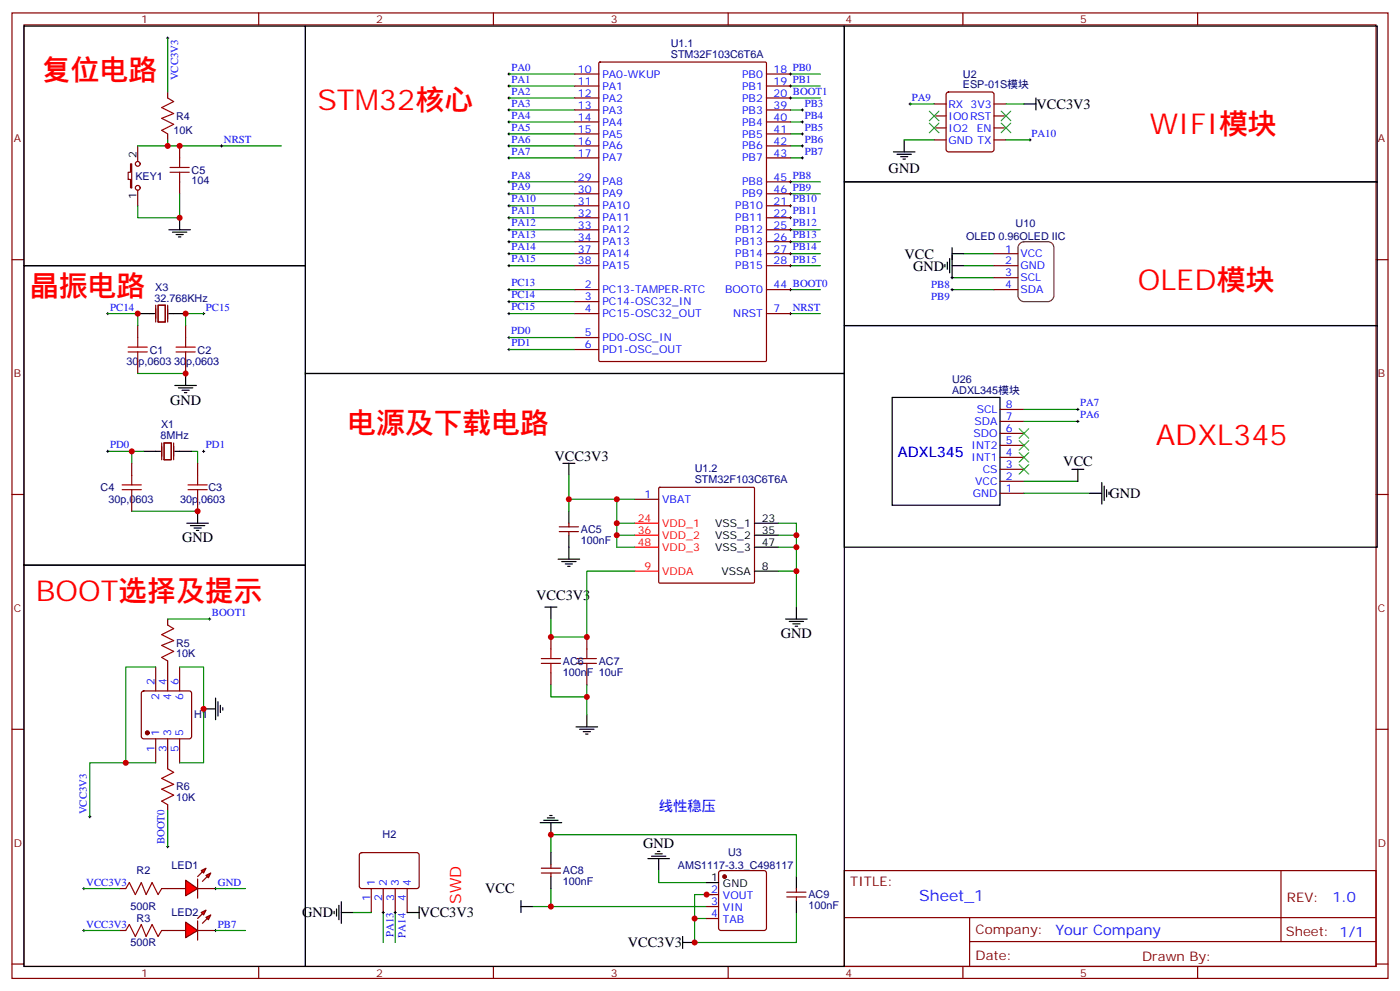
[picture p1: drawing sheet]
<svg xmlns="http://www.w3.org/2000/svg" width="412mm" height="292mm" viewBox="0 0 412 292" stroke-linecap="round" stroke-linejoin="round" font-family="sans-serif">
<g fill="none" stroke="#870000" stroke-width=".35">
<path d="M3.5 3.8h405.4v284.3h-405.4zM7.1 7.3h398.2v277.3h-398.2zM76.2 3.8v3.5M145.3 3.8v3.5M214.5 3.8v3.5M283.6 3.8v3.5M352.8 3.8v3.5M3.5 76.5h3.6M405.3 76.5h3.6M47.6 130.5v4.9M48.3 130.5h2.1v4.9h-2.1zM51.2 130.5v4.9"/>
<path d="M3.5 145.6h3.6M187 147h7M194.1 143.7l.3-.2 27.7 .1 .1 .3v27.7l-.3 .1h-27.7l-.2-.3zM405.3 145.6h3.6M3.5 214.8h3.6M405.3 214.8h3.6M106.1 251.3l.4-.2 16.5 .1 .5 .6-.1 9.5-.6 .4-16.5-.1-.5-.6v-9.2zM159.5 257.1h5.6M159.5 255.7h5.6M162.3 254.6v1.1M162.3 257.1v1.1M211.9 256.6l.5-.2h12.7l.5 .2 .2 .5v16.2l-.3 .5-.4 .2h-12.7l-.5-.2-.2-.5v-16.2z"/>
<path d="M248.7 256.4h156.6v28.2h-156.6zM377.3 256.4v20.9M35.3 261.7h1.7M35.3 274h1.7M47.6 261.7h1.8M47.6 274h1.8M109.4 261.7v7M112.9 261.7v7M116.4 261.7v7M119.9 261.7v7M208.1 263.5h3.6M208.1 267h3.6"/>
<path d="M208.1 270.5h3.6M231.8 264.2h5.6M231.8 262.7h5.6M234.6 261.7v1M234.6 264.2v1M248.7 270.2h156.5M285.6 277.3h119.6M285.6 270.2v14.2M3.5 283.9h3.6M76.2 284.6v3.5M145.3 284.6v3.5M214.5 284.6v3.5"/>
<path d="M283.6 284.6v3.5M352.8 284.6v3.5M405.3 283.9h3.6"/>
</g>
<path d="M38.8 132.9v3.6M56.4 132.9h1.8v3.6M162.3 251.1v-5.3h72.3v12.4M194 256.4v3.5h14.1M104.1 268.7h5.3M112.9 268.7v8.9M116.4 268.7v8.9M157 267h51.1M162.3 261.7v5.3M209.9 263.5h-5.3v7M234.6 268.7v8.9h-30v-7.1h3.5" fill="none" stroke="#008700" stroke-width=".35"/>
<g fill="none" stroke="#000" stroke-width=".35">
<path d="M42.3 132.9h5M51.5 132.9h4.9M222.2 154.1h7.1M222.2 157.6h7.1M222.2 168.2h7.1M222.2 161.1h7.1M159.1 242.3h6.4M160.2 241.6h4.2M161.2 240.9h2.1M161.9 240.2h.7M162.3 242.3v3.5M162.3 251.1v3.5"/>
<path d="M162.3 258.2v3.5M190.9 252.9h6.3M191.9 252.2h4.2M193 251.5h2.1M193.7 250.8h.7M194 252.9v3.5M208.1 259.9h3.6M234.6 258.2v3.5M98.4 268.4v.7M99.1 267.7v2.1M99.8 266.6v4.3M100.5 268.7h3.6"/>
<path d="M100.5 265.6v6.3M119.9 268.7h3.6M123.5 267v3.5M153.5 267h3.5M153.5 265.2v3.5M234.6 265.2v3.5"/>
</g>
<path d="M112.5 268.7h.7M112.9 268.4v.7M116.1 268.7h.7M116.4 268.4v.7" fill="none" stroke="#000" stroke-width=".29"/>
<path d="M187 154.1h7M187 157.6h7M187 168.2h7M187 161.1h7" fill="none" stroke="#f00" stroke-width=".35"/>
<circle cx="213.4" cy="258.2" r=".53" fill="#870000" stroke="#870000" stroke-width=".35"/>
<path d="M37 261.7l1.1-1.8 1.8 3.6 1.7-3.6 1.4 3.6 1.8-3.6 1.8 3.6 1-1.8M37 274l1.1-1.7 1.8 3.5 1.7-3.5 1.4 3.5 1.8-3.5 1.8 3.5 1-1.8" fill="none" stroke="#a10000" stroke-width=".35"/>
<g fill="#f00" stroke="#870000" stroke-width=".35">
<path d="M54.7 259.2l3.5 2.5-3.5 2.1z"/>
<path d="M58.2 258.9v5.6z"/>
</g>
<g fill="#870000" stroke="#870000" stroke-width=".35">
<path d="M58.2 258.2l1.4-1.4z"/>
<path d="M59.6 259.6l1.4-1.4z"/>
</g>
<g fill="#f00" stroke="#870000" stroke-width=".35">
<path d="M59.3 256.4l1.4-.7-.7 1.4z"/>
<path d="M60.7 257.8l1.4-.7-.7 1.4z"/>
</g>
<path d="M49.4 261.7h5.3M58.2 261.7h5.3" fill="none" stroke="#870000" stroke-width=".35"/>
<g fill="#f00" stroke="#870000" stroke-width=".35">
<path d="M54.7 271.6l3.5 2.4-3.5 2.2z"/>
<path d="M58.2 271.2v5.7z"/>
</g>
<g fill="#870000" stroke="#870000" stroke-width=".35">
<path d="M58.2 270.5l1.4-1.4z"/>
<path d="M59.6 271.9l1.4-1.4z"/>
</g>
<g fill="#f00" stroke="#870000" stroke-width=".35">
<path d="M59.3 268.7l1.4-.7-.7 1.5z"/>
<path d="M60.7 270.2l1.4-.7-.7 1.4z"/>
</g>
<g fill="none" stroke="#870000" stroke-width=".35">
<path d="M176.4 18.4l.3-.1h48.7l.3 .1 .1 87.7-.2 .3-48.9 .1-.3-.2zM49.4 27.1v1.8M49.4 39.4v1.8M169.3 21.8h7.1M169.3 25.3h7.1M169.3 28.9h7.1M169.3 32.4h7.1M169.3 35.9h7.1M169.3 39.4h7.1M225.8 21.8h7M225.8 25.3h7M225.8 28.9h7"/>
<path d="M225.8 32.4h7M225.8 35.9h7M225.8 39.4h7M275.2 30.6h3.5M275.2 34.1h3.5M275.2 37.7h3.5M278.9 27.3l.5-.2h12.7l.5 .2 .2 .5v16.2l-.2 .5-.5 .2h-12.7l-.5-.2-.2-.5v-16.2zM292.8 30.6h3.5M292.8 34.1h3.5M292.8 37.7h3.5M38.5 48.3h.3v7h-.3v-2.5h-.8v-2.1h.8zM40.6 43v4.6"/>
<path d="M40.6 56v4.6M52.9 43v3.5M52.9 53.6v3.5M169.3 43h7.1M169.3 46.5h7.1M169.3 53.6h7.1M169.3 57.1h7.1M225.8 43h7M225.8 46.5h7M225.8 53.6h7M225.8 57.1h7M275.2 41.2h3.5"/>
<path d="M292.8 41.2h3.5M169.3 60.6h7.1M169.3 64.1h7.1M169.3 67.7h7.1M169.3 71.2h7.1M169.3 74.7h7.1M169.3 78.2h7.1M225.8 60.6h7M225.8 64.1h7M225.8 67.7h7M225.8 71.2h7M225.8 74.7h7"/>
<path d="M225.8 78.2h7M40.6 95.9v3.5M45.9 89.9v4.9M46.6 89.9h2.1v4.9h-2.1zM49.4 89.9v4.9M54.7 95.9v3.5M169.3 85.3h7.1M169.3 88.8h7.1M169.3 92.4h7.1M169.3 99.4h7.1M225.8 85.3h7M225.8 92.4h7"/>
<path d="M40.6 106.5v3.5M54.7 106.5v3.5M169.3 102.9h7.1M38.8 136.5v3.5M58.2 136.5v3.5M38.8 147v3.6M58.2 147v3.6M164.7 156.6h5.7M164.7 155.2h5.7M167.6 154.1v1.1M167.6 156.6v1M45.9 196.4v7.1"/>
<path d="M49.4 182.3v1.8M49.4 194.7v8.8M52.9 196.4v7.1M162.3 187.6v3.5M162.3 198.2v3.5M172.9 187.6v3.5M172.9 198.2v3.5M41.9 203.7l.4-.2h13.4l.5 .2 .2 .5v12.7l-.2 .5-.5 .2h-13.4l-.5-.2-.2-.5v-12.7zM45.9 217.6v7M49.4 217.6v8.8M52.9 217.6v7M49.4 237v1.8"/>
<path d="M49.4 274h5.3M58.2 274h5.3"/>
<circle cx="40.6" cy="48.3" r=".71"/>
<circle cx="40.6" cy="55.3" r=".71"/>
</g>
<g fill="none" stroke="#000" stroke-width=".29">
<path d="M49 11.2h.7M49.4 10.9v.7M149.6 39.4h.7M149.6 35.9h.7M149.6 32.4h.7M149.6 25.3h.7M149.6 28.9h.7M149.6 21.8h.7M149.9 21.4v.8M149.9 25v.7M149.9 28.5v.7M149.9 32v.7"/>
<path d="M149.9 35.6v.7M149.9 39.1v.7M232.5 25.3h.7M232.5 28.9h.7M232.5 21.8h.7M232.8 21.4v.8M232.8 25v.7M232.8 28.5v.7M236 39.4h.7M236 35.9h.7M236 32.4h.7M236.4 32v.7"/>
<path d="M236.4 35.6v.7M236.4 39.1v.7M267.8 30.6h.7M268.1 30.3v.7M64.9 43h.7M65.3 42.6v.7M149.6 43h.7M149.6 46.5h.7M149.6 53.6h.7M149.6 57.1h.7M149.9 42.6v.7M149.9 46.1v.7"/>
<path d="M149.9 53.2v.7M149.9 56.7v.7M232.5 53.6h.7M232.5 57.1h.7M232.8 53.2v.7M232.8 56.7v.7M236 43h.7M236 46.5h.7M236.4 42.6v.7M236.4 46.1v.7M303 41.2h.7M303.4 40.9v.7"/>
<path d="M149.6 64.1h.7M149.6 60.6h.7M149.6 78.2h.7M149.6 74.7h.7M149.6 71.2h.7M149.6 67.7h.7M149.9 60.3v.7M149.9 63.8v.7M149.9 67.3v.7M149.9 70.8v.7M149.9 74.4v.7M149.9 77.9v.7"/>
<path d="M232.5 64.1h.7M232.5 60.6h.7M232.5 78.2h.7M232.5 74.7h.7M232.5 71.2h.7M232.5 67.7h.7M232.8 60.3v.7M232.8 63.8v.7M232.8 67.3v.7M232.8 70.8v.7M232.8 74.4v.7M232.8 77.9v.7"/>
<path d="M31.4 92.4h.7M31.7 92v.7M59.6 92.4h.7M60 92v.7M149.6 92.4h.7M149.6 88.8h.7M149.6 85.3h.7M149.6 99.4h.7M149.9 84.9v.8M149.9 88.5v.7M149.9 92v.7M149.9 99.1v.7"/>
<path d="M232.5 92.4h.7M232.5 85.3h.7M232.8 84.9v.8M232.8 92v.7M280.1 85.3h.7M280.1 81.8h.7M280.5 81.4v.7M280.5 84.9v.8M149.6 102.9h.7M149.9 102.6v.7M31.4 132.9h.7M31.7 132.6v.7"/>
<path d="M59.6 132.9h.7M60 132.6v.7M61.4 182.3h.7M61.7 182v.7M26.1 240.5h.7M26.5 240.2v.7M49 249.3h.7M49.4 249v.7M24.3 261.7h.7M24.3 274h.7M24.7 261.3v.7M24.7 273.7v.7"/>
<path d="M63.1 261.7h.8M63.1 274h.8M63.5 261.3v.7M63.5 273.7v.7"/>
</g>
<g fill="none" stroke="#008700" stroke-width=".35">
<path d="M49.4 11.2v15.9M149.9 35.9h19.4M149.9 39.4h19.4M149.9 32.4h19.4M149.9 28.9h19.4M149.9 25.3h19.4M149.9 21.8h19.4M232.8 35.9h3.6M232.8 39.4h3.6M232.8 32.4h3.6M232.8 28.9h8.9M232.8 25.3h8.9"/>
<path d="M232.8 21.8h8.9M268.1 30.6h7.1M296.3 30.6h5.3M40.6 43h42.3M49.4 41.2v1.8M52.9 57.1v7h-12.3v-3.5M149.9 43h19.4M149.9 46.5h19.4M149.9 57.1h19.4M149.9 53.6h19.4M232.8 43h3.6M232.8 46.5h3.6"/>
<path d="M232.8 57.1h8.9M232.8 53.6h8.9M266.3 41.2h8.9M296.3 41.2h7.1M149.9 78.2h19.4M149.9 74.7h19.4M149.9 71.2h19.4M149.9 67.7h19.4M149.9 60.6h19.4M149.9 64.1h19.4M232.8 78.2h8.9M232.8 74.7h8.9"/>
<path d="M232.8 71.2h8.9M232.8 67.7h8.9M284 78.2h8.8M284 74.7h8.8M31.7 92.4h8.9v3.5M60 92.4h-5.3v3.5M149.9 92.4h19.4M149.9 88.8h19.4M149.9 85.3h19.4M149.9 99.4h19.4M232.8 92.4h8.9M232.8 85.3h8.9"/>
<path d="M280.5 85.3h12.3M280.5 81.8h12.3M40.6 110h14.1M149.9 102.9h19.4M31.7 132.9h10.6M167.6 140v7h14.1M38.8 150.6h19.4M167.6 147v3.6M181.7 157.6h5.3M181.7 154.1h5.3M187 147h-5.3v14.1h5.3M229.3 154.1h5.3v24.7"/>
<path d="M229.3 157.6h5.3M187 168.2h-14.1v19.4h-10.6v-5.3M229.3 161.1h5.3M229.3 168.2h5.3M45.9 196.4h-8.9v28.2M49.4 182.3h12.3M52.9 196.4h7.1v28.2h-7.1M162.3 201.7v3.5h10.6v-3.5M172.9 205.2v5.3M45.9 224.6h-19.4v15.9M49.4 238.8v10.5M24.7 274h10.6"/>
<path d="M24.7 261.7h10.6M63.5 274h8.8M63.5 261.7h8.8"/>
</g>
<g fill="none" stroke="#000" stroke-width=".35">
<path d="M7.1 7.7h82.9v70.5h-82.9zM90 7.7h158.7v102.3h-158.7zM248.7 7.7h157v45.9h-157zM301.6 30.6h3.6M305.2 28.9v3.5M263.2 44.7h6.3M264.2 45.4h4.3M265.3 46.1h2.1M266 46.8h.7M266.3 41.2v3.5M7.1 78.2h82.9v88.2h-82.9zM49.7 67.7h6.4"/>
<path d="M50.8 68.4h4.2M51.9 69.1h2.1M52.6 69.8h.7M52.9 64.1v3.6M278.3 77.9v.7M279 77.2v2.1M279.8 76.1v4.3M280.5 78.2h3.5M280.5 73v8.4M280.5 74.7h3.5M40.6 92.4h4.9M49.7 92.4h5"/>
<path d="M51.5 113.5h6.4M52.6 114.2h4.2M53.6 114.9h2.1M54.3 115.6h.7M54.7 110v3.5M90 110h158.7v174.6h-158.7zM165.8 136.5h3.5M167.6 136.5v3.5M55 154.1h6.4M56.1 154.8h4.2M57.1 155.5h2.2M57.9 156.2h.7"/>
<path d="M58.2 150.6v3.5M167.6 150.6v3.5M167.6 157.6v7.1M7.1 166.4h82.9v118.2h-82.9zM160.5 178.8h3.5M162.3 178.8v3.5M164.4 164.7h6.3M165.5 165.4h4.2M166.5 166.1h2.1M167.2 166.8h.7M234.6 178.8v3.5M231.4 182.3h6.4"/>
<path d="M232.5 183h4.2M233.5 183.7h2.2M234.2 184.4h.7M60 208.8h3.5M63.5 205.6v6.3M64.2 206.7v4.2M64.9 207.7v2.1M65.6 208.4v.7M169.7 214.1h6.3M170.7 214.8h4.3M171.8 215.5h2.1M172.5 216.2h.7"/>
<path d="M172.9 210.5v3.6M201.1 277.6h3.5M201.1 275.8v3.5"/>
</g>
<g fill="none" stroke="#a10000" stroke-width=".35">
<path d="M49.4 28.9l1.8 1-3.6 1.8 3.6 1.7-3.6 1.5 3.6 1.7-3.6 1.8 1.8 1M50.1 50.7h5.6M50.1 49.3h5.6M52.9 46.5v2.8M52.9 50.7v2.9M40.6 99.4v2.8M54.7 99.4v2.8M37.7 103.6h5.7M37.7 102.2h5.7M40.6 103.6v2.9M51.9 103.6h5.6M51.9 102.2h5.6"/>
<path d="M54.7 103.6v2.9M38.8 140v2.8M58.2 140v2.8M36 144.2h5.6M36 142.8h5.6M38.8 144.2v2.8M55.4 144.2h5.6M55.4 142.8h5.6M58.2 144.2v2.8M49.4 184.1l1.8 1-3.6 1.8 3.6 1.8-3.6 1.4 3.6 1.7-3.6 1.8 1.8 1.1M159.5 195.4h5.6M159.5 194h5.6"/>
<path d="M162.3 191.1v2.9M162.3 195.4v2.8M170 195.4h5.7M170 194h5.7M172.9 191.1v2.9M172.9 195.4v2.8M49.4 226.4l1.8 1.1-3.6 1.7 3.6 1.8-3.6 1.4 3.6 1.8-3.6 1.7 1.8 1.1"/>
</g>
<circle cx="43.4" cy="215.8" r=".53" fill="#870000" stroke="#870000" stroke-width=".35"/>
<path d="M273.8 32.7l2.8 2.9M273.8 36.3l2.8 2.8M276.6 32.7l-2.8 2.9M276.6 36.3l-2.8 2.8M294.9 32.7l2.8 2.9M294.9 36.3l2.8 2.8M297.7 32.7l-2.8 2.9M297.7 36.3l-2.8 2.8" fill="none" stroke="#3c3" stroke-width=".35"/>
<path d="M300.4 71.7l1.2-.5h7.1a1.76 1.76 0 0 1 1.7 1.8v14.1a1.89 1.89 0 0 1-1.7 1.7h-7.1a1.89 1.89 0 0 1-1.7-1.7v-14.1z" fill="#fff" stroke="#633" stroke-width=".35"/>
<path d="M292.8 74.7h7.1M292.8 78.2h7.1M292.8 81.8h7.1M292.8 85.3h7.1M294.6 138.2h7M294.6 134.7h7M294.6 131.2h7M294.6 127.6h7M294.6 124.1h7M294.6 120.6h7M294.6 145.3h7M294.6 141.7h7" fill="none" stroke="#870000" stroke-width=".35"/>
<path d="M248.7 53.6h157v42.3h-157zM262.8 117.1h31.8v31.7h-31.8zM315.7 138.2h3.6M317.5 138.2v3.5M321 145.3h3.6M324.6 142.1v6.3M325.3 143.2v4.2M326 144.2v2.1M326.7 144.9v.7" fill="none" stroke="#000" stroke-width=".35"/>
<path d="M300.2 126.2l2.8 2.8M300.2 129.8l2.8 2.8M300.2 133.3l2.8 2.8M300.2 136.8l2.8 2.8M303 126.2l-2.8 2.8M303 129.8l-2.8 2.8M303 133.3l-2.8 2.8M303 136.8l-2.8 2.8" fill="none" stroke="#3c3" stroke-width=".35"/>
<path d="M301.6 124.1h15.9M301.6 120.6h15.9M301.6 141.7h15.9M301.6 145.3h19.4" fill="none" stroke="#008700" stroke-width=".35"/>
<path d="M317.1 124.1h.8M317.1 120.6h.8M317.5 120.2v.7M317.5 123.8v.7" fill="none" stroke="#000" stroke-width=".29"/>
<g fill="#c00">
<circle cx="38.8" cy="132.9" r=".88"/>
<circle cx="162.3" cy="267" r=".88"/>
<circle cx="172.9" cy="205.2" r=".88"/>
<circle cx="181.7" cy="154.1" r=".88"/>
<circle cx="181.7" cy="157.6" r=".88"/>
<circle cx="234.6" cy="168.2" r=".88"/>
<circle cx="234.6" cy="161.1" r=".88"/>
<circle cx="234.6" cy="157.6" r=".88"/>
<circle cx="181.7" cy="147" r=".88"/>
<circle cx="52.9" cy="64.1" r=".88"/>
<circle cx="60" cy="208.8" r=".88"/>
<circle cx="54.7" cy="110" r=".88"/>
<circle cx="58.2" cy="150.6" r=".88"/>
<circle cx="162.3" cy="245.8" r=".88"/>
<circle cx="167.6" cy="147" r=".88"/>
<circle cx="172.9" cy="187.6" r=".88"/>
<circle cx="162.3" cy="187.6" r=".88"/>
<circle cx="52.9" cy="43" r=".88"/>
<circle cx="49.4" cy="43" r=".88"/>
<circle cx="54.7" cy="92.4" r=".88"/>
<circle cx="40.6" cy="92.4" r=".88"/>
<circle cx="37" cy="224.6" r=".88"/>
<circle cx="204.6" cy="277.6" r=".88"/>
<circle cx="204.6" cy="270.5" r=".88"/>
<circle cx="208.1" cy="263.5" r=".88"/>
</g>
<path d="M248.7 95.9h157v65.2h-157z" fill="none" stroke="#000" stroke-width=".35"/>
<g font-size="8.5" fill="#f00">
<text x="12.3" y="23.6">复位电路</text>
<text x="93.5" y="32.4">STM32核心</text>
<text x="338.7" y="39.4">WIFI模块</text>
<text x="8.8" y="87.1">晶振电路</text>
<text x="335.1" y="85.3">OLED模块</text>
<text x="102.3" y="127.6">电源及下载电路</text>
<text x="340.4" y="131.2">ADXL345</text>
<text x="10.6" y="177">BOOT选择及提示</text>
</g>
<text font-size="4.6" fill="#f00" x="135.8" y="266.1" transform="rotate(-90 135.8 266.1)">SWD</text>
<text font-size="4.6" fill="#00f" x="270.8" y="265.4">Sheet_1</text>
<g font-size="4.2">
<text x="305.3" y="32.1">VCC3V3</text>
<text x="261.8" y="50.8">GND</text>
<text x="266.5" y="76.2">VCC</text>
<text x="269" y="79.7">GND</text>
<text x="50.1" y="119.2">GND</text>
<text x="163.3" y="135.7">VCC3V3</text>
<text x="313.2" y="137.2">VCC</text>
<text x="326.8" y="146.7">GND</text>
<text x="53.6" y="159.7">GND</text>
<text x="157.9" y="176.7">VCC3V3</text>
<text x="230" y="188">GND</text>
<text x="189.4" y="249.6">GND</text>
<text x="142.9" y="263.1">VCC</text>
<text x="89" y="270.2">GND</text>
<text x="123.7" y="270.2">VCC3V3</text>
<text x="184.9" y="279">VCC3V3</text>
</g>
<g font-size="4.2" fill="#00f">
<text x="264.5" y="134.5">ADXL345</text>
<text x="194" y="238.8">线性稳压</text>
<text x="392.5" y="265.7">1.0</text>
<text x="310.9" y="275.2">Your Company</text>
</g>
<g font-size="3.9" fill="#800">
<text x="250.5" y="261">TITLE:</text>
<text x="379.1" y="265.7">REV:</text>
<text x="287.4" y="275.2">Company:</text>
<text x="378.7" y="275.8">Sheet: 1/1</text>
<text x="287.4" y="282.9">Date:</text>
<text x="336.4" y="282.9">Drawn By:</text>
</g>
<g font-size="3.2" fill="#800">
<text x="41.6" y="6.8">1</text>
<text x="110.8" y="6.8">2</text>
<text x="179.9" y="6.8">3</text>
<text x="249.1" y="6.8">4</text>
<text x="318.2" y="6.8">5</text>
<text x="4.1" y="41.9">A</text>
<text x="405.9" y="41.9">A</text>
<text x="4.1" y="111.1">B</text>
<text x="405.9" y="111.1">B</text>
<text x="4.1" y="180.2">C</text>
<text x="405.9" y="180.2">C</text>
<text x="4.1" y="249.3">D</text>
<text x="405.9" y="249.3">D</text>
<text x="41.6" y="287.6">1</text>
<text x="110.8" y="287.6">2</text>
<text x="179.9" y="287.6">3</text>
<text x="249.1" y="287.6">4</text>
<text x="318.2" y="287.6">5</text>
</g>
<g font-size="3.2" fill="#000080">
<text x="197.6" y="17.1">STM32F103C6T6A</text>
<text x="197.6" y="13.9">U1.1</text>
<text x="283.6" y="22.9">U2</text>
<text x="283.6" y="26">ESP-01S模块</text>
<text x="51.9" y="35.4">R4</text>
<text x="51.2" y="39.4">10K</text>
<text x="39.9" y="53">KEY1</text>
<text x="56.4" y="51.2">C5</text>
<text x="56.4" y="54.3">104</text>
<text x="284.6" y="70.6">OLED 0.96OLED IIC</text>
<text x="299.2" y="66.8">U10</text>
<text x="45.5" y="88.8">32.768KHz</text>
<text x="45.7" y="85.7">X3</text>
<text x="37.2" y="107.6">30p,0603</text>
<text x="44.1" y="104.2">C1</text>
<text x="51.3" y="107.6">30p,0603</text>
<text x="58.2" y="104.2">C2</text>
<text x="280.5" y="112.9">U26</text>
<text x="280.5" y="116">ADXL345模块</text>
<text x="47.3" y="129.4">8MHz</text>
<text x="47.4" y="126.2">X1</text>
<text x="204.7" y="142.3">STM32F103C6T6A</text>
<text x="204.7" y="139.1">U1.2</text>
<text x="29.6" y="144.6">C4</text>
<text x="31.9" y="148.2">30p,0603</text>
<text x="53.1" y="148.2">30p,0603</text>
<text x="61.4" y="144.6">C3</text>
<text x="171.1" y="160.2">100nF</text>
<text x="171.1" y="157">AC5</text>
<text x="51.9" y="190.4">R5</text>
<text x="51.9" y="193.6">10K</text>
<text x="165.8" y="195.8">AC6</text>
<text x="176.4" y="195.8">AC7</text>
<text x="165.8" y="199">100nF 10uF</text>
<text x="57.2" y="211.6">H1</text>
<text x="51.9" y="232.8">R6</text>
<text x="51.9" y="235.9">10K</text>
<text x="112.7" y="246.9">H2</text>
<text x="40.2" y="257.5">R2</text>
<text x="50.6" y="255.8">LED1</text>
<text x="165.8" y="257.5">AC8</text>
<text x="199.7" y="255.8">AMS1117-3.3_C498117</text>
<text x="214.5" y="252">U3</text>
<text x="165.8" y="260.8">100nF</text>
<text x="38.4" y="268.1">500R</text>
<text x="50.6" y="269.9">LED2</text>
<text x="238.1" y="267.8">100nF</text>
<text x="238.1" y="264.6">AC9</text>
<text x="40.2" y="271.7">R3</text>
<text x="38.4" y="278.7">500R</text>
</g>
<g font-size="3.2" fill="#00f">
<text x="52.5" y="23.7" transform="rotate(-90 52.5 23.7)">VCC3V3</text>
<text x="150.6" y="20.8">PA0</text>
<text x="170.2" y="21.4">10</text>
<text x="177.4" y="22.9">PA0-WKUP</text>
<text x="218.6" y="22.9">PB0</text>
<text x="227.9" y="21.4">18 PB0</text>
<text x="150.6" y="24.4">PA1</text>
<text x="150.6" y="27.9">PA2</text>
<text x="170.2" y="25">11</text>
<text x="170.2" y="28.5">12</text>
<text x="177.4" y="26.4">PA1</text>
<text x="177.4" y="29.9">PA2</text>
<text x="218.6" y="26.4">PB1</text>
<text x="218.6" y="29.9">PB2</text>
<text x="227.9" y="25">19 PB1</text>
<text x="227.9" y="28.5">20 BOOT1</text>
<text x="268.6" y="29.7">PA9</text>
<text x="150.6" y="31.4">PA3</text>
<text x="150.6" y="34.9">PA4</text>
<text x="170.2" y="32">13</text>
<text x="170.2" y="35.6">14</text>
<text x="177.4" y="33.4">PA3</text>
<text x="218.6" y="33.4">PB3</text>
<text x="227.9" y="32">39</text>
<text x="227.9" y="35.6">40</text>
<text x="237.1" y="34.9">PB4</text>
<text x="237.1" y="31.4">PB3</text>
<text x="279.4" y="31.7">RX 3V3</text>
<text x="279.4" y="35.2">IO0RST</text>
<text x="150.6" y="38.5">PA5</text>
<text x="150.6" y="42">PA6</text>
<text x="170.2" y="39.1">15</text>
<text x="177.4" y="37">PA4</text>
<text x="177.4" y="40.5">PA5</text>
<text x="218.6" y="37">PB4</text>
<text x="218.6" y="40.5">PB5</text>
<text x="227.9" y="39.1">41</text>
<text x="237.1" y="42">PB6</text>
<text x="237.1" y="38.5">PB5</text>
<text x="279.4" y="38.7">IO2</text>
<text x="287.7" y="38.7">EN</text>
<text x="303.9" y="40.3">PA10</text>
<text x="66" y="42.1">NRST</text>
<text x="150.6" y="45.5">PA7</text>
<text x="170.2" y="42.6">16</text>
<text x="170.2" y="46.1">17</text>
<text x="177.4" y="44">PA6</text>
<text x="177.4" y="47.6">PA7</text>
<text x="218.6" y="44">PB6</text>
<text x="218.6" y="47.6">PB7</text>
<text x="227.9" y="42.6">42</text>
<text x="227.9" y="46.1">43</text>
<text x="237.1" y="45.5">PB7</text>
<text x="279.4" y="42.3">GND TX</text>
<text x="150.6" y="52.6">PA8</text>
<text x="170.2" y="53.2">29</text>
<text x="227.9" y="53.2">45 PB8</text>
<text x="150.6" y="56.1">PA9</text>
<text x="150.6" y="59.6">PA10</text>
<text x="170.2" y="56.7">30</text>
<text x="177.4" y="54.6">PA8</text>
<text x="177.4" y="58.1">PA9</text>
<text x="218.6" y="54.6">PB8</text>
<text x="218.6" y="58.1">PB9</text>
<text x="227.9" y="56.7">46 PB9</text>
<text x="150.6" y="63.2">PA11</text>
<text x="170.2" y="60.3">31</text>
<text x="170.2" y="63.8">32</text>
<text x="177.4" y="61.7">PA10</text>
<text x="177.4" y="65.2">PA11</text>
<text x="216.6" y="61.7">PB10</text>
<text x="216.6" y="65.2">PB11</text>
<text x="227.9" y="60.3">21 PB10</text>
<text x="227.9" y="63.8">22 PB11</text>
<text x="150.6" y="70.2">PA13</text>
<text x="150.6" y="66.7">PA12</text>
<text x="170.2" y="67.3">33</text>
<text x="170.2" y="70.8">34</text>
<text x="177.4" y="68.7">PA12</text>
<text x="216.6" y="68.7">PB12</text>
<text x="227.9" y="67.3">25 PB12</text>
<text x="227.9" y="70.8">26 PB13</text>
<text x="150.6" y="77.3">PA15</text>
<text x="150.6" y="73.7">PA14</text>
<text x="170.2" y="74.4">37</text>
<text x="170.2" y="77.9">38</text>
<text x="177.4" y="72.2">PA13</text>
<text x="177.4" y="75.8">PA14</text>
<text x="216.6" y="72.2">PB13</text>
<text x="216.6" y="75.8">PB14</text>
<text x="227.9" y="74.4">27 PB14</text>
<text x="227.9" y="77.9">28 PB15</text>
<text x="296.1" y="74.4">1</text>
<text x="296.1" y="77.9">2</text>
<text x="300.6" y="75.8">VCC</text>
<text x="177.4" y="79.3">PA15</text>
<text x="216.6" y="79.3">PB15</text>
<text x="296.1" y="81.4">3</text>
<text x="300.6" y="79.3">GND</text>
<text x="300.6" y="82.8">SCL</text>
<text x="150.6" y="87.8">PC14</text>
<text x="150.6" y="84.3">PC13</text>
<text x="172.3" y="84.9">2</text>
<text x="172.3" y="88.5">3</text>
<text x="177.4" y="86.4">PC13-TAMPER-RTC</text>
<text x="177.4" y="89.9">PC14-OSC32_IN</text>
<text x="213.6" y="86.4">BOOT0</text>
<text x="227.9" y="84.9">44 BOOT0</text>
<text x="274.3" y="88.5">PB9</text>
<text x="274.3" y="85">PB8</text>
<text x="296.1" y="84.9">4</text>
<text x="300.6" y="86.4">SDA</text>
<text x="32.5" y="91.5">PC14</text>
<text x="60.7" y="91.5">PC15</text>
<text x="150.6" y="91.4">PC15</text>
<text x="172.3" y="92">4</text>
<text x="177.4" y="93.4">PC15-OSC32_OUT</text>
<text x="216" y="93.4">NRST</text>
<text x="227.9" y="92">7</text>
<text x="233.5" y="91.5">NRST</text>
<text x="150.6" y="98.4">PD0</text>
<text x="150.6" y="102">PD1</text>
<text x="172.3" y="99.1">5</text>
<text x="177.4" y="100.5">PD0-OSC_IN</text>
<text x="172.3" y="102.6">6</text>
<text x="177.4" y="104">PD1-OSC_OUT</text>
<text x="318.2" y="119.6">PA7</text>
<text x="287.1" y="125.2">SDA</text>
<text x="287.7" y="121.6">SCL</text>
<text x="296.3" y="123.8">7</text>
<text x="296.3" y="120.2">8</text>
<text x="318.2" y="123.1">PA6</text>
<text x="286.8" y="128.7">SDO</text>
<text x="296.3" y="130.8">5</text>
<text x="296.3" y="127.3">6</text>
<text x="32.5" y="132">PD0</text>
<text x="60.7" y="132">PD1</text>
<text x="286.2" y="135.7">INT1</text>
<text x="286.2" y="132.2">INT2</text>
<text x="296.3" y="137.9">3</text>
<text x="296.3" y="134.3">4</text>
<text x="287.3" y="142.8">VCC</text>
<text x="289.5" y="139.3">CS</text>
<text x="296.3" y="141.4">2</text>
<text x="189.9" y="146.7">1</text>
<text x="195.1" y="148.1">VBAT</text>
<text x="286.6" y="146.3">GND</text>
<text x="296.3" y="144.9">1</text>
<text x="62.4" y="181.4">BOOT1</text>
<text x="45.5" y="201.7" transform="rotate(-90 45.5 201.7)">2</text>
<text x="49" y="201.7" transform="rotate(-90 49 201.7)">4</text>
<text x="52.6" y="201.7" transform="rotate(-90 52.6 201.7)">6</text>
<text x="46.9" y="206.2" transform="rotate(-90 46.9 206.2)">2</text>
<text x="50.4" y="206.2" transform="rotate(-90 50.4 206.2)">4</text>
<text x="54" y="206.2" transform="rotate(-90 54 206.2)">6</text>
<text x="45.5" y="221.4" transform="rotate(-90 45.5 221.4)">1</text>
<text x="46.9" y="216.9" transform="rotate(-90 46.9 216.9)">1</text>
<text x="49" y="221.4" transform="rotate(-90 49 221.4)">3</text>
<text x="50.4" y="216.9" transform="rotate(-90 50.4 216.9)">3</text>
<text x="52.6" y="221.4" transform="rotate(-90 52.6 221.4)">5</text>
<text x="54" y="216.9" transform="rotate(-90 54 216.9)">5</text>
<text x="25.6" y="239.8" transform="rotate(-90 25.6 239.8)">VCC3V3</text>
<text x="48.5" y="248.6" transform="rotate(-90 48.5 248.6)">BOOT0</text>
<text x="25.4" y="260.8">VCC3V3</text>
<text x="64.2" y="260.8">GND</text>
<text x="110.4" y="261" transform="rotate(-90 110.4 261)">1</text>
<text x="113.9" y="261" transform="rotate(-90 113.9 261)">2</text>
<text x="117.5" y="261" transform="rotate(-90 117.5 261)">3</text>
<text x="121" y="261" transform="rotate(-90 121 261)">4</text>
<text x="209.5" y="263.1">2</text>
<text x="109" y="265.5" transform="rotate(-90 109 265.5)">1</text>
<text x="112.5" y="265.5" transform="rotate(-90 112.5 265.5)">2</text>
<text x="116.1" y="265.5" transform="rotate(-90 116.1 265.5)">3</text>
<text x="119.6" y="265.5" transform="rotate(-90 119.6 265.5)">4</text>
<text x="209.5" y="266.6">3</text>
<text x="213" y="264.9">VOUT</text>
<text x="213" y="268.4">VIN</text>
<text x="25.4" y="273.2">VCC3V3</text>
<text x="64.2" y="273.2">PB7</text>
<text x="115.9" y="276" transform="rotate(-90 115.9 276)">PA13</text>
<text x="209.5" y="270.2">4</text>
<text x="213" y="271.9">TAB</text>
<text x="119.4" y="276.1" transform="rotate(-90 119.4 276.1)">PA14</text>
</g>
<g font-size="3.2">
<text x="40.2" y="46.5" transform="rotate(-90 40.2 46.5)">2</text>
<text x="40.2" y="58.7" transform="rotate(-90 40.2 58.7)">1</text>
<text x="210.7" y="155.2">VSS_1</text>
<text x="224.4" y="153.7">23</text>
<text x="210.7" y="158.7">VSS_2</text>
<text x="224.4" y="157.3">35</text>
<text x="224.4" y="160.8">47</text>
<text x="210.7" y="162.2">VSS_3</text>
<text x="224.4" y="167.9">8</text>
<text x="212.5" y="169.3">VSSA</text>
<text x="209.5" y="259.6">1</text>
<text x="213" y="261.3">GND</text>
</g>
<g font-size="3.2" fill="#f00">
<text x="187.9" y="153.7">24</text>
<text x="195.1" y="155.2">VDD_1</text>
<text x="187.9" y="157.3">36</text>
<text x="187.9" y="160.8">48</text>
<text x="195.1" y="158.7">VDD_2</text>
<text x="189.9" y="167.9">9</text>
<text x="195.1" y="162.2">VDD_3</text>
<text x="195.1" y="169.3">VDDA</text>
</g>
</svg>
